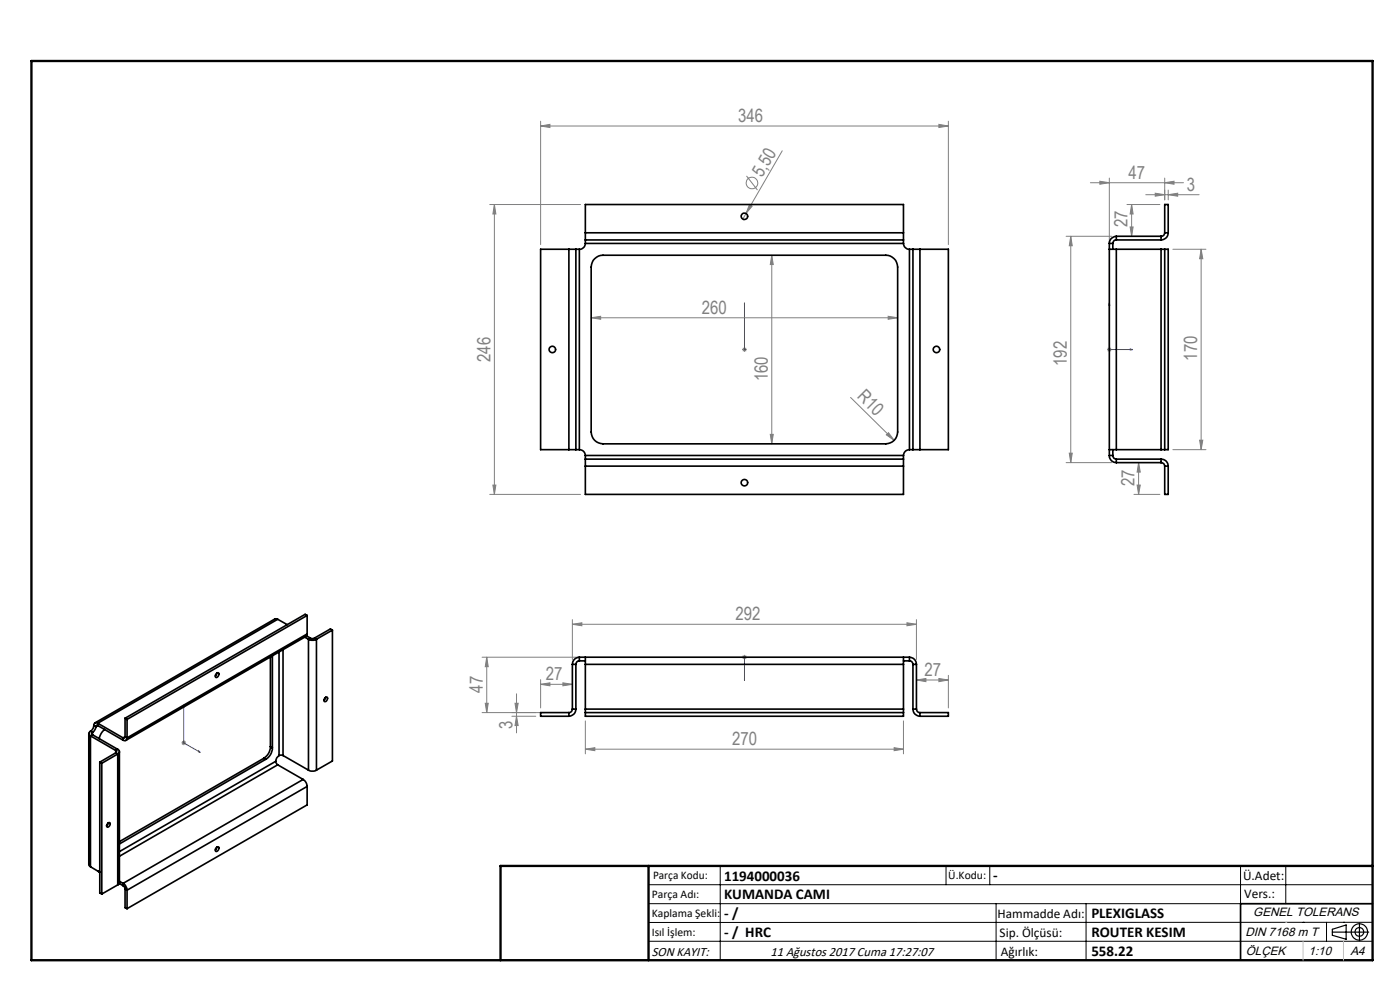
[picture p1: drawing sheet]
<svg xmlns="http://www.w3.org/2000/svg" width="297mm" height="210mm" viewBox="0 0 297 210" stroke-linecap="round" stroke-linejoin="round" font-family="sans-serif">
<g fill="none" stroke="#808080" stroke-width=".21">
<path d="M114.7 26.7l2-.3v.6zM114.7 25.7v26.2M114.7 26.7h86.5M158.4 37.3l2.3 3M165.9 32l-7.6 13.3M199.2 26.4l2 .3-2 .3zM201.2 25.7v26.2M231.3 38.8h19.8M233.3 38.4l2 .4-2 .3zM235.3 37.8v14.1M247.1 38.8l2-.4v.7zM247.1 37.8v4.6"/>
<path d="M103.9 43.4h19.3M104.9 43.4l.3 2h-.6zM104.9 43.4v61.5M158.3 45.3l-.7 1.2M159 43.4l.6 .3-1.3 1.6zM163.7 54.1l.3 2h-.6zM163.7 54.1v40M226.2 50.1h9.6M227.2 50.1v48M227.2 50.1l.3 2h-.7zM239.1 43.4h7M239.7 48.1h.7l-.3 2z"/>
<path d="M240.1 43.4v6.7M240.1 43.4l.3 2h-.7zM243.1 41.3h11.3M245.1 41l2 .3-2 .3zM247.8 41.3l2-.3v.6zM247.8 40.3v2.1M248.8 52.9h7M254.8 52.9l.4 2h-.7zM254.8 52.9v42.5M125.4 67.4l2-.3v.6zM125.4 67.4h65M157.4 74.1h1"/>
<path d="M157.6 73.8l.7 .7M157.9 73.7v.9M158.3 73.8l-.7 .7M188.4 67.1l2 .3-2 .3zM234.8 74.1h1M235 73.8l.7 .7M235.3 73.7v.9M235.7 73.8l-.7 .7M163.4 92.1h.6l-.3 2zM180.4 84.3l9.3 9.1M188.5 91.8l1.2 1.6-1.7-1.2zM226.2 98.1h9.6"/>
<path d="M226.8 96.1h.7l-.3 2zM241.5 98.1v6.8M241.5 98.1l.4 2h-.7zM248.8 95.4h7M254.5 93.4h.7l-.4 2zM103.9 104.9h19.3M104.6 102.9h.6l-.3 2zM240.6 104.9h5.5M241.2 102.9h.7l-.4 2zM102.3 139.4h20.9M103.3 139.4v11.8M103.3 139.4l.3 2h-.7z"/>
<path d="M121.4 132.4l2-.3v.6zM121.4 131.4v8.5M121.4 132.4h73M157.4 139.4h1M157.6 139.1l.7 .7M157.9 138.9v1M158.3 139.1l-.7 .7M192.4 132.1l2 .3-2 .3zM194.4 131.4v8.5M38.5 157.6h1M38.6 157.2l.7 .7M39 157.1v1"/>
<path d="M39.3 157.2l-.7 .7M102.3 151.2h13.2M102.9 149.2h.7l-.3 2zM108.6 151.9h5.1M109.3 149.2h.6l-.3 2zM109.6 151.9l.3 2h-.6zM109.6 147.2v8.3M114.7 145.2l2-.4v.7zM114.7 144.2v6M114.7 145.2h6.7M119.4 144.8l2 .4-2 .3zM124.2 158.9l2-.3v.6z"/>
<path d="M124.2 152.9v7M124.2 158.9h67.5M189.7 158.6l2 .3-2 .3zM191.7 152.9v7M194.4 144.2l2-.3v.7zM194.4 144.2h6.8M199.2 143.9l2 .3-2 .4zM201.2 143.3v6.9"/>
<circle cx="159.5" cy="38.8" r="1.23"/>
</g>
<g fill="none" stroke="#000" stroke-width=".25">
<path d="M282.6 197.7h7.8M282.6 197.1l3-.9v3l-3-.8zM288.4 195.8v3.8M106.2 203.7h185"/>
<circle cx="288.4" cy="197.7" r="1.74"/>
<circle cx="288.4" cy="197.7" r=".93"/>
</g>
<g fill="none" stroke="#00f" stroke-width=".21">
<path d="M157.9 74v.3zM157.9 64.3v.5v-.5M157.9 74.1h.1M157.9 64.3v9.8M235.3 64.3v9.8h5M235.3 64.3l.1 .5h-.2zM239.8 74l.5 .1-.5 .2zM157.9 139.3v.3zM157.9 139.4h.1M157.9 139.4v4.9M39 149.5v8.1l3.5 2M39 149.5l.1 .5-.2-.1z"/>
<path d="M42.1 159.3l.4 .3-.4-.1zM157.9 144.3v-.4v.4"/>
</g>
<g fill="none" stroke="#000" stroke-width=".21">
<path d="M137.6 187.7h153.6M137.6 191.7h153.6M137.6 199.7h153.6M152.8 183.7v20M200.7 183.7v4M210 183.7v4M211.3 191.7v12M230.4 191.7v12M263.2 183.7v20M272.8 183.7v8M276.4 195.6h.1M281.4 195.6v4.1"/>
<path d="M285 195.6h.1M291.2 195.6l-153.6 .1"/>
</g>
<path d="M291.2 191.7h-28v12" fill="none" stroke="#000" stroke-width=".35"/>
<path d="M6.7 12.9h284.5v190.8h-284.5zM137.6 183.7v20M291.2 183.7h-185v20" fill="none" stroke="#000" stroke-width=".5"/>
<path d="M276.4 199.7v4M285 199.7v4" fill="none" stroke="#c0c0c0" stroke-width=".21"/>
<path d="M272.8 195.6h.1" fill="none" stroke="#c0c0c0" stroke-width=".25"/>
<g fill="#00f">
<path d="M157.9 74v.3zM157.9 64.3v.5z"/>
<path d="M157.9 143.9v.4zM157.9 139.3v.3z"/>
<path d="M42.1 159.3l.4 .3-.4-.1zM39 149.5l.1 .5-.2-.1zM239.8 74l.5 .1-.5 .2zM235.3 64.3l.1 .5h-.2z"/>
</g>
<g fill="#808080">
<path d="M188.5 91.8l1.2 1.6-1.7-1.2z"/>
<path d="M159 43.4l.6 .3-1.3 1.6z"/>
<path d="M189.7 158.6l2 .3-2 .3zM124.2 158.9l2-.3v.6z"/>
<path d="M114.7 26.7l2-.3v.6zM199.2 26.4l2 .3-2 .3zM125.4 67.4l2-.3v.6zM188.4 67.1l2 .3-2 .3zM233.3 38.4l2 .4-2 .3zM247.1 38.8l2-.4v.7z"/>
<path d="M121.4 132.4l2-.3v.6zM192.4 132.1l2 .3-2 .3zM194.4 144.2l2-.3v.7zM199.2 143.9l2 .3-2 .4z"/>
<path d="M109.3 149.2h.6l-.3 2zM109.6 151.9l.3 2h-.6z"/>
<path d="M102.9 149.2h.7l-.3 2zM103.3 139.4l.3 2h-.7z"/>
<path d="M227.2 50.1l.3 2h-.7zM226.8 96.1h.7l-.3 2zM241.5 98.1l.4 2h-.7zM241.2 102.9h.7l-.4 2z"/>
<path d="M104.9 43.4l.3 2h-.6zM104.6 102.9h.6l-.3 2z"/>
<path d="M163.7 54.1l.3 2h-.6zM163.4 92.1h.6l-.3 2zM254.8 52.9l.4 2h-.7zM254.5 93.4h.7l-.4 2z"/>
<path d="M240.1 43.4l.3 2h-.7zM239.7 48.1h.7l-.3 2z"/>
<path d="M114.7 145.2l2-.4v.7zM119.4 144.8l2 .4-2 .3z"/>
<path d="M245.1 41l2 .3-2 .3zM247.8 41.3l2-.3v.6z"/>
</g>
<g fill="none" stroke="#000" stroke-width=".35">
<path d="M120.7 52.9h1.5M120.7 52.9v42.5M120.7 52.9h-6v42.5h6M122.2 52.9h.7M122.2 52.9v42.5M122.9 52.9v42.5M124.2 49.4v1.5M124.2 50.9v.7M124.2 51.6a1.26 1.26 0 0 1-1.3 1.3M124.2 49.4v-6h67.5v6M124.2 49.4h67.5M124.2 50.9h67.5"/>
<path d="M124.2 51.6h67.5M126.2 54.9a2.32 2.32 0 0 1 1.7-.8h60a2.53 2.53 0 0 1 2.5 2.5v35a2.53 2.53 0 0 1-2.5 2.5h-60a2.53 2.53 0 0 1-2.5-2.5v-35a2.72 2.72 0 0 1 .8-1.7zM191.7 49.4v1.5M191.7 50.9v.7M191.7 51.6a1.26 1.26 0 0 0 1.2 1.3M192.9 52.9h.8M192.9 52.9v42.5M193.7 52.9h1.5M193.7 52.9v42.5M195.2 52.9v42.5M195.2 52.9h6v42.5h-6M235.3 52.9h1.5"/>
<path d="M235.3 51.6v1.3M235.3 51.6h.8M235.3 52.9v42.5M236.1 51.6v1.3M236.8 50.1a1.51 1.51 0 0 0-1.5 1.5M236.8 50.9a.72 .72 0 0 0-.7 .7M236.8 52.9h9.5M236.8 50.9h9.5M236.8 50.1v.8M236.8 52.9v42.5M236.8 50.1h9.5M246.3 52.9h.8"/>
<path d="M246.3 50.1v.8M246.3 52.9v42.5M247.1 49.4a.73 .73 0 0 1-.8 .7M247.1 52.9h.7v42.5h-.7M247.1 49.4h.7M247.1 49.4v-6h.7v6M247.1 52.9v42.5M247.8 49.4a1.51 1.51 0 0 1-1.5 1.5M120.7 95.4h1.5M122.2 95.4h.7M122.9 95.4a1.26 1.26 0 0 1 1.3 1.2M124.2 97.4v1.5"/>
<path d="M124.2 96.6v.8M124.2 98.9v6h67.5v-6M124.2 98.9h67.5M124.2 97.4h67.5M124.2 96.6h67.5M191.7 97.4v1.5M191.7 96.6v.8M192.9 95.4h.8M192.9 95.4a1.26 1.26 0 0 0-1.2 1.2M193.7 95.4h1.5M235.3 95.4h1.5M235.3 95.4v1.2"/>
<path d="M235.3 96.6a1.45 1.45 0 0 0 1.5 1.5M235.3 96.6h.8M236.1 95.4v1.2M236.1 96.6a.73 .73 0 0 0 .7 .8M236.8 95.4h9.5M236.8 97.4h9.5M236.8 97.4v.7M236.8 98.1h9.5M246.3 95.4h.8M246.3 97.4a1.45 1.45 0 0 1 1.5 1.5M246.3 98.1a.73 .73 0 0 1 .8 .8M246.3 97.4v.7"/>
<path d="M247.1 98.9v6h.7v-6M247.1 98.9h.7M57.4 139.4v19M57.8 139.1v19.5M58.9 131.4l-.6-.1-38.2 22M58.9 131.4l-38.2 22M58.9 131.4l2 1.1M59.2 138.3v22M60 137.8v22.5M64.7 135.2l.7 .4M65.1 134.9l.8 .5M65.2 134.5l-.3 .5-38.2 22"/>
<path d="M65.2 130.6l-.5-.3-38.2 22.1M65.2 130.6l-38.2 22M65.2 130.6v3.9M65.2 134.5l-38.2 22M65.4 135.6a1.8 1.8 0 0 0 1.7 0M65.4 135.6v27.8M65.9 135.4h.8M65.9 135.4l-.5 .2M66.7 135.4l.4 .2M67.1 135.6v27.8M70.5 133.7l-.4-.3-3.4 2M70.5 133.7l-3.4 1.9"/>
<path d="M70.5 133.7v27.7l-3.4 2M122.9 139.4h1.3M122.9 139.4a1.51 1.51 0 0 0-1.5 1.5M122.9 139.4v.8M124.2 139.4v1.5M124.2 139.4h67.5M191.7 139.4v1.5M191.7 139.4h1.2M192.9 139.4a1.51 1.51 0 0 1 1.5 1.5M192.9 139.4v.8M18.8 155.6v27.8l.4 .5M19.2 155.1a.52 .52 0 0 0-.4 .5 .52 .52 0 0 0 .4 .5"/>
<path d="M19.2 156.1v27.8M19.2 156.1l5.4 3.1M19.2 155.1l.4 .3M19.6 155.4a.26 .26 0 0 0-.2 .2 .26 .26 0 0 0 .2 .2M19.6 155.8l-.4 .3M19.6 155.8l5.4 3.2M19.6 155.4v.4M19.9 153.9l-.1 .5-.6 .7M19.9 153.9l.4 .3M20.3 154.2l-.1 .4-.6 .8M20.7 153.4a.51 .51 0 0 0-.6-.1 .51 .51 0 0 0-.2 .6M20.7 153.9a.26 .26 0 0 0-.3 0 .26 .26 0 0 0-.1 .3"/>
<path d="M20.7 153.4l5.4 3.1M20.7 153.9l5.4 3.1M20.7 153.4v.5M20.7 153.9l-.4 .3M22.2 154.7a3.2 3.2 0 0 0-1.1 2M24.6 159.2a.26 .26 0 0 1 .1 .2 .26 .26 0 0 1-.1 .3M24.6 159.7l-3.4 2M24.6 159.7l.4 .2M24.6 159.2v.5M25 159a.52 .52 0 0 1 .3 .4 .52 .52 0 0 1-.3 .5M25 159.9l-3.4 2M25 159.9v27.8"/>
<path d="M25 159l-.4 .2M25.3 159.4v28l-.3 .3M26.1 156.5v.5M26.5 156.3a.25 .25 0 0 1-.1 .3 .25 .25 0 0 1-.3-.1M26.5 152.4v3.9M26.5 152.4l.5 .2M26.5 156.3l.5 .2M26.5 156.3l-.4 .2M27 156.5a.53 .53 0 0 1-.3 .6 .53 .53 0 0 1-.6-.1M27 152.6v3.9M45.8 143l.4-.3a.57 .57 0 0 1 .1 .7 .57 .57 0 0 1-.6 .2zM46 142.8l-.3 .6"/>
<path d="M57.4 158.4a2.97 2.97 0 0 1-1.4 2.5M57.4 158.4l.4 .2M57.8 158.6a2.85 2.85 0 0 1-1.4 2.5M68.9 148.1l.4-.3a.57 .57 0 0 1 .1 .7 .57 .57 0 0 1-.6 .3zM69.1 147.9l-.4 .6M120.7 151.2v.7M120.7 151.2h-6v.7h6M121.4 150.4a.72 .72 0 0 1-.7 .8M121.4 150.4h.8M121.4 140.9h.8M121.4 140.9v9.5M122.2 150.4a1.51 1.51 0 0 1-1.5 1.5"/>
<path d="M122.2 140.9v9.5M122.9 140.2h1.3M122.9 140.2a.72 .72 0 0 0-.7 .7M124.2 150.4v.8M124.2 151.2v.7h67.5v-.7M124.2 140.9v9.5M124.2 151.2h67.5M124.2 150.4h67.5M124.2 140.9h67.5M191.7 150.4v.8M191.7 140.2h1.2M191.7 140.9v9.5"/>
<path d="M192.9 140.2a.72 .72 0 0 1 .8 .7M193.7 150.4a1.51 1.51 0 0 0 1.5 1.5M193.7 140.9v9.5M193.7 150.4h.7M193.7 140.9h.7M194.4 150.4a.72 .72 0 0 0 .8 .8M194.4 140.9v9.5M195.2 151.2v.7M195.2 151.2h6v.7h-6M21.2 161.7l.4 .2M21.2 161.7v27.7l.4 .2M21.6 161.9v27.7"/>
<path d="M22.9 174.6l.3-.1a.54 .54 0 0 1 .1 .6 .54 .54 0 0 1-.6 .3l-.1-.3zM23 174.5l-.4 .6M45.8 179.9l.4-.3a.55 .55 0 0 1 .1 .7 .55 .55 0 0 1-.6 .2zM46 179.7l-.3 .6M56 160.9l.4 .2M56 160.9l-30.7 17.6M56.4 161.1l-31.1 17.9M58.5 161.5l.4 .7M58.5 161.5l-33.2 19.1M58.9 162.2l-33.6 19.4M58.9 162.2l5.4 3.1M59.2 160.3a1.6 1.6 0 0 0-.7 1.2"/>
<path d="M59.2 160.3h.8M60 160.3l5.4 3.1M64.3 165.3a1.87 1.87 0 0 1 .9 1.5M64.3 165.3l-38.2 22.1M65.2 166.8v3.9l-38.2 22M65.2 166.8l-38.2 22M65.4 163.4a1.8 1.8 0 0 0 1.7 0M19.2 183.9l2 1.1-.5-.2M20.7 184.7v.1M20.7 184.8h.1M25 187.7l-3.4 1.9M25.3 187.4l.8 .5"/>
<path d="M25.3 186.9l.8 .5M26.1 187.4a1.88 1.88 0 0 1 .9 1.4M26.1 187.9l.3 .3 .1 .4M26.1 187.4v.5M26.5 188.6v3.9l.5 .2M26.5 188.6l.5 .2M27 188.8v3.9"/>
<circle cx="157.9" cy="45.9" r=".68"/>
<circle cx="117.2" cy="74.1" r=".68"/>
<circle cx="198.7" cy="74.1" r=".68"/>
<circle cx="157.9" cy="102.4" r=".68"/>
</g>
<g font-size="3.9" fill="#808080">
<text x="156.6" y="25.8">346</text>
<text x="161.7" y="37.7" transform="rotate(-60 161.7 37.7)">5,50</text>
<text x="239.4" y="37.9">47</text>
<text x="251.7" y="40.4">3</text>
<text x="239.2" y="48.2" transform="rotate(-90 239.2 48.2)">27</text>
<text x="148.9" y="66.5">260</text>
<text x="104" y="76.8" transform="rotate(-90 104 76.8)">246</text>
<text x="226.3" y="77.7" transform="rotate(-90 226.3 77.7)">192</text>
<text x="254" y="76.5" transform="rotate(-90 254 76.5)">170</text>
<text x="162.9" y="80.9" transform="rotate(-90 162.9 80.9)">160</text>
<text x="181.7" y="84.3" transform="rotate(45 181.7 84.3)">R10</text>
<text x="240.7" y="103.1" transform="rotate(-90 240.7 103.1)">27</text>
<text x="156" y="131.5">292</text>
<text x="196.1" y="143.4">27</text>
<text x="102.4" y="146.9" transform="rotate(-90 102.4 146.9)">47</text>
<text x="115.8" y="144.3">27</text>
<text x="108.7" y="154.6" transform="rotate(-90 108.7 154.6)">3</text>
<text x="155.3" y="158">270</text>
</g>
<g font-size="3.2">
<text x="153.6" y="186.8">1194000036</text>
<text x="153.6" y="190.8">KUMANDA CAMI</text>
<text x="210.7" y="186.6">-</text>
<text x="153.6" y="194.8">- /</text>
<text x="231.5" y="194.8">PLEXIGLASS</text>
<text x="153.6" y="198.8">- / HRC</text>
<text x="231.5" y="198.7">ROUTER KESIM</text>
<text x="231.5" y="202.8">558.22</text>
</g>
<g font-size="2.8">
<text x="263.7" y="186.7">Ü.Adet:</text>
<text x="263.9" y="190.5">Vers.:</text>
<text x="211.6" y="194.8">Hammadde Adı:</text>
<text x="138.3" y="202.8">SON KAYIT:</text>
<text x="163.5" y="202.8">11 Ağustos 2017 Cuma 17:27:07</text>
<text x="212.1" y="198.7">Sip. Ölçüsü:</text>
<text x="212.3" y="202.7">Ağırlık:</text>
</g>
<g font-size="2.6">
<text x="265.9" y="194.4">GENEL TOLERANS</text>
<text x="264.2" y="198.5">DIN 7168 m T</text>
<text x="264.3" y="202.6">ÖLÇEK</text>
<text x="277.6" y="202.6">1:10</text>
<text x="286.5" y="202.6">A4</text>
</g>
<g font-size="2.5">
<text x="138.3" y="190.5">Parça Adı:</text>
<text x="138.5" y="186.5">Parça Kodu:</text>
<text x="201.2" y="186.5">Ü.Kodu:</text>
<text x="138.3" y="194.5">Kaplama Şekli:</text>
<text x="138.3" y="198.6">Isıl İşlem:</text>
</g>
</svg>
